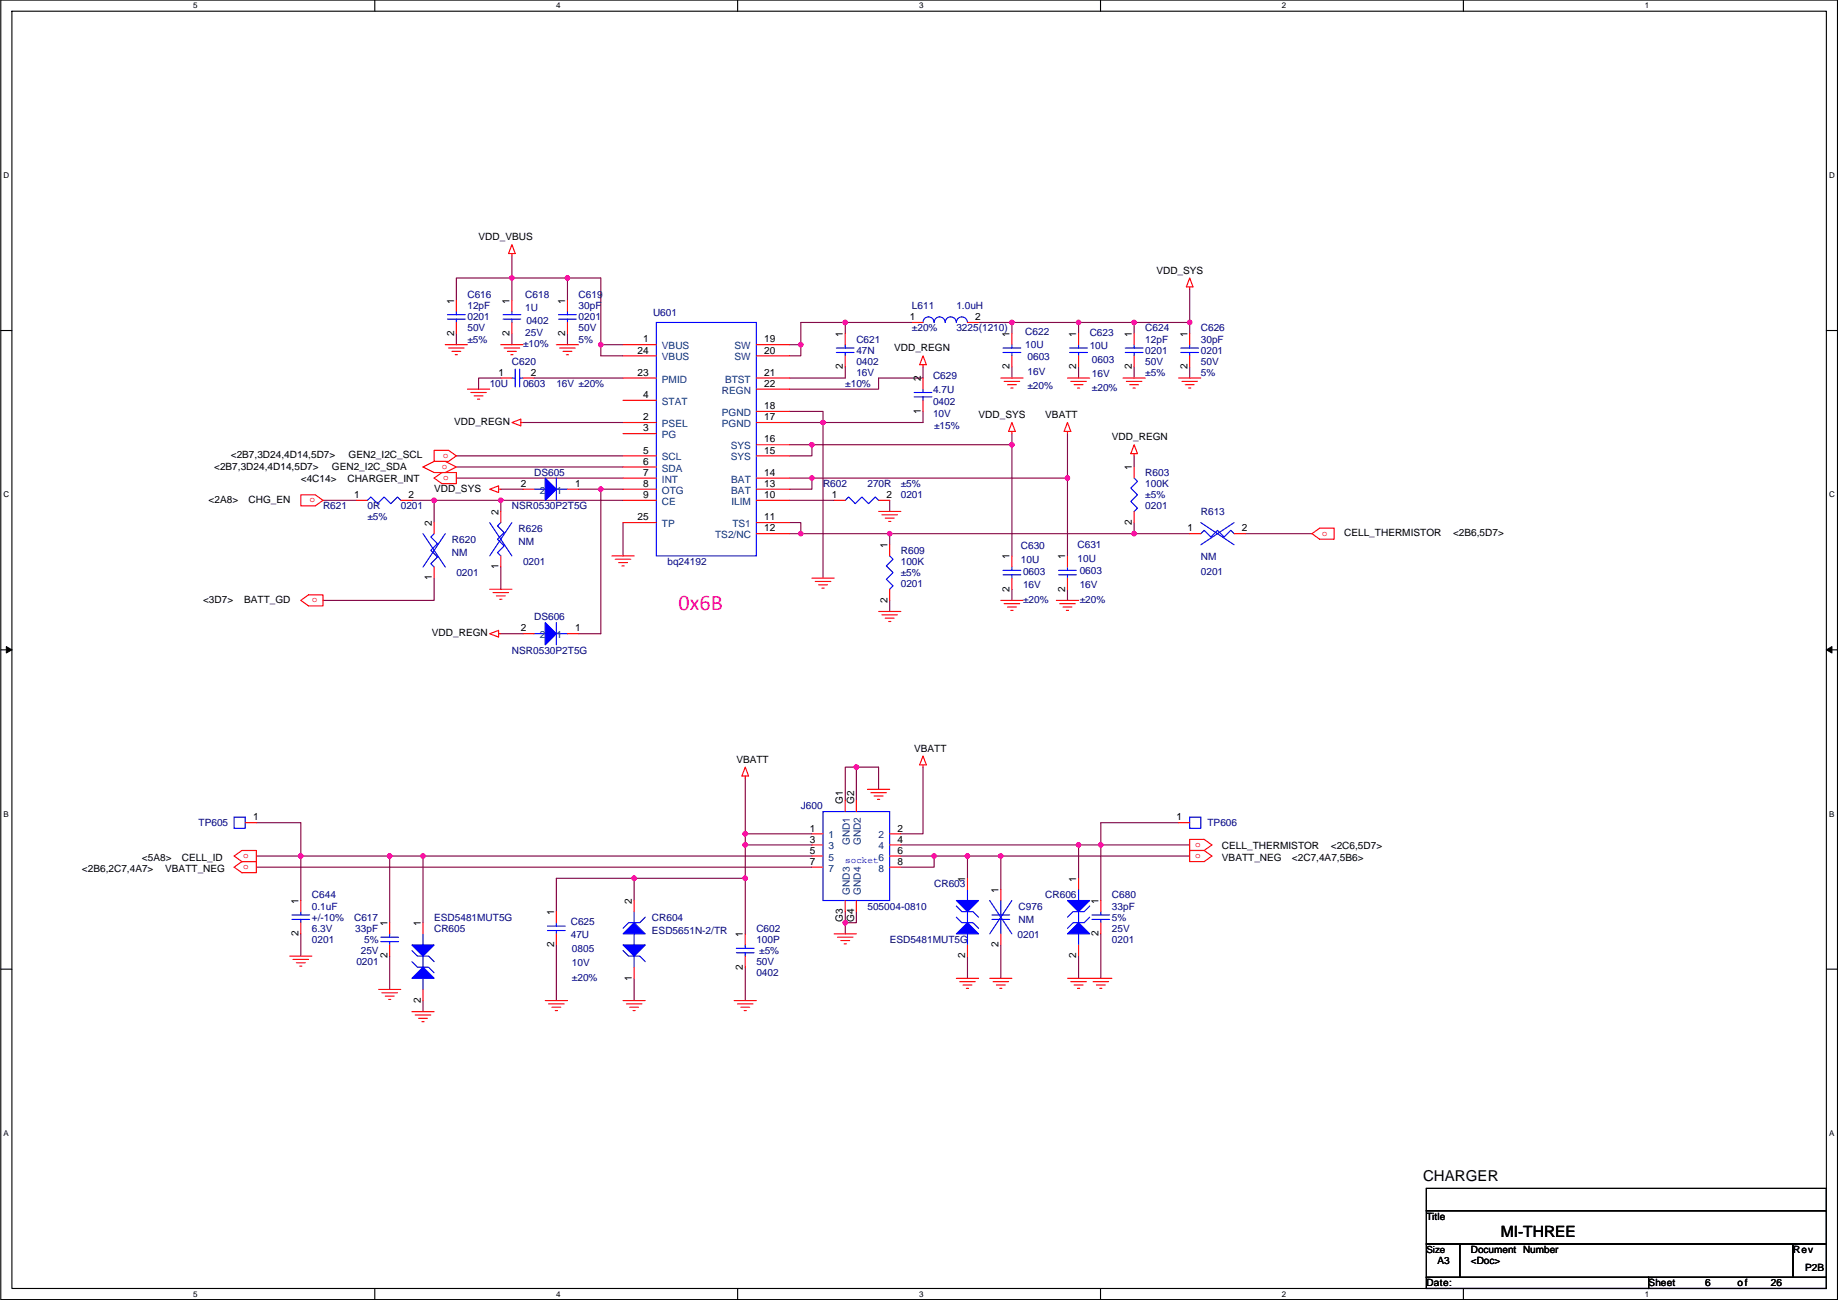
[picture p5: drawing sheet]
<svg xmlns="http://www.w3.org/2000/svg" width="420mm" height="297mm" viewBox="0 0 420 297" stroke-linecap="round" stroke-linejoin="round" font-family="sans-serif">
<path d="M.2 0h419.8v296.9h-419.8zM2.7 2.6h414.8v291.8h-414.8z" fill="none" stroke="#000" stroke-width=".25"/>
<g fill="#fff">
<path d="M44.2 .3h1v2h-1z"/>
<path d="M44.2 294.7h1v2h-1z"/>
</g>
<path d="M85.7 0v2.6M85.7 294.4v2.5" fill="none" stroke="#000" stroke-width=".25"/>
<g fill="#fff">
<path d="M127.1 .3h1v2h-1z"/>
<path d="M127.1 294.7h1v2h-1z"/>
</g>
<path d="M168.6 0v2.6M168.6 294.4v2.5" fill="none" stroke="#000" stroke-width=".25"/>
<g fill="#fff">
<path d="M210.1 .3h1v2h-1z"/>
<path d="M210.1 294.7h1v2h-1z"/>
</g>
<path d="M251.6 0v2.6M251.6 294.4v2.5" fill="none" stroke="#000" stroke-width=".25"/>
<g fill="#fff">
<path d="M293 .3h1v2h-1z"/>
<path d="M293 294.7h1v2h-1z"/>
</g>
<path d="M334.5 0v2.6M334.5 294.4v2.5" fill="none" stroke="#000" stroke-width=".25"/>
<g fill="#fff">
<path d="M376 .3h1v2h-1z"/>
<path d="M376 294.7h1v2h-1z"/>
<path d="M.8 39h1.3v2.1h-1.3z"/>
<path d="M418.1 39h1.3v2.1h-1.3z"/>
<path d="M.8 112h1.3v2h-1.3z"/>
<path d="M418.1 112h1.3v2h-1.3z"/>
</g>
<path d="M.2 75.5h2.5M417.5 75.5h2.5" fill="none" stroke="#000" stroke-width=".25"/>
<g fill="#fff">
<path d="M.8 185h1.2v2h-1.2z"/>
<path d="M418.1 185h1.2v2h-1.2z"/>
</g>
<path d="M.2 148.5h2.5M417.5 148.5h2.5" fill="none" stroke="#000" stroke-width=".25"/>
<path d="M1.4 147.7l1.3 .8-1.3 .7zM417.5 148.5l1.3-.8v1.5z" fill="#000" stroke="#000" stroke-width=".23"/>
<g fill="#fff">
<path d="M.8 257.9h1.2v2h-1.2z"/>
<path d="M418.1 257.9h1.2v2h-1.2z"/>
</g>
<path d="M.2 221.4h2.5M417.5 221.4h2.5M326.1 271.5h91.4v5.1h-91.4zM326.1 276.6h91.4v7.6h-91.4zM326.1 291.9h50.8v2.5h-50.8zM326.1 284.2h7.6v7.7h-7.6zM333.7 284.2h76.2v7.7h-76.2zM376.9 291.9h40.6v2.5h-40.6zM409.9 284.2h7.6v7.7h-7.6z" fill="none" stroke="#000" stroke-width=".25"/>
<g fill="none" stroke="#800040" stroke-width=".25">
<path d="M117 58.4v5.1h-12.7v5.1M104.3 76.2v2.6M117 76.2v2.6M129.7 76.2v2.6M129.7 63.5v5.1M129.7 63.5h-12.7v5.1M129.7 63.5h7.6v15.3M142.4 78.8h-5.1v2.5h5.1M183.1 78.8v2.5h-2.6M193.2 73.7v2.5M193.2 73.7h-10.1v5.1h-2.6M193.2 73.7h15.3"/>
<path d="M223.7 73.7h7.6M231.3 73.7h15.3M231.3 73.7v2.5M259.3 73.7v2.5M259.3 73.7h12.7v2.5M259.3 73.7h-12.7v2.5M272 66.1v7.6M114.5 86.4h-5.1v2.5M119.6 96.5h22.8M122.1 86.4h20.3M180.5 94h7.6v2.5M180.5 96.5h7.6"/>
<path d="M188.1 96.5v35.6M193.2 83.8v2.6h-12.7M211 94v2.5h-22.9M211 83.8v2.6h-10.2v2.5h-20.3M231.3 99.1v2.5M231.3 83.8v2.6M244 99.1v10.1M246.6 83.8v2.6M259.3 83.8v2.6M272 83.8v2.6M73.8 114.3h7.7M94.2 114.3h5"/>
<path d="M99.2 114.3v5.1M99.2 114.3h15.3M104.3 109.2h38.1M104.3 104.2h38.1M104.3 106.7h38.1M114.5 111.8h5.1M132.3 111.8h5v33h-5M137.3 111.8h5.1M142.4 119.4v7.6M142.4 114.3h-27.9v2.6M180.5 109.2h63.5M180.5 114.3h10.2"/>
<path d="M180.5 119.4h2.6v2.5M180.5 101.6h5.1M185.6 109.2v2.6h-5.1M203.4 114.3v2.6M231.3 101.6v25.4M231.3 101.6h-45.7v2.6h-5.1M244 109.2v17.8M259.3 104.2v2.5M259.3 119.4v2.5M99.2 132.1v5.1h-25.4M114.5 129.6v5M180.5 121.9h22.9"/>
<path d="M203.4 137.2v2.5M203.4 121.9h55.9M203.4 121.9v2.6M231.3 134.6v2.6M244 134.6v2.6M259.3 121.9h12.7M284.7 121.9h15.2M114.5 144.8h5.1M170.4 177.8v12.7M195.8 175.3h-2.6v7.6M211 175.3v15.2h-5.1M58.6 195.6h10.2"/>
<path d="M58.6 188h10.2v7.6M58.6 198.1h127M68.8 195.6v10.2M68.8 195.6h20.3M89.1 195.6v15.2M89.1 195.6h7.6M185.6 193.1h-15.2v7.6M185.6 195.6h-88.9v15.2M185.6 190.5h-15.2v2.6M200.8 180.4v-5.1h-5v7.6M205.9 193.1h40.7M205.9 195.6h7.6"/>
<path d="M221.2 195.6h-7.7v2.5h-7.6M221.2 195.6v5.1M221.2 195.6h7.6M246.6 193.1v7.6M246.6 193.1h5M251.6 193.1v12.7M251.6 193.1h20.4M269.4 188h-17.8v5.1M272 195.6h-43.2v7.6M68.8 213.4v5.1M89.1 218.5v7.6M127.2 215.9v12.7"/>
<path d="M145 200.7v5.1M145 200.7h25.4M145 200.7h-17.8v7.6M170.4 200.7v12.7M193.2 208.3v2.5M193.2 210.8v2.6M195.8 208.3v2.5h-2.6M221.2 218.5v5M228.8 215.9v7.6M246.6 218.5v5M251.6 213.4v10.1M96.7 228.6v2.6"/>
<path d="M145 223.5v5.1M170.4 221v7.6"/>
</g>
<g fill="#f0f" stroke="#f0f" stroke-width=".25">
<circle cx="170.3" cy="190.5" r=".5"/>
<circle cx="251.6" cy="193" r=".5"/>
<circle cx="246.5" cy="193" r=".5"/>
<circle cx="96.7" cy="195.6" r=".5"/>
<circle cx="89.1" cy="195.6" r=".5"/>
<circle cx="68.7" cy="195.6" r=".5"/>
<circle cx="137.3" cy="78.7" r=".5"/>
<circle cx="129.7" cy="63.5" r=".5"/>
<circle cx="117" cy="63.5" r=".5"/>
<circle cx="183" cy="78.7" r=".5"/>
<circle cx="193.2" cy="73.7" r=".5"/>
<circle cx="231.3" cy="73.7" r=".5"/>
<circle cx="246.5" cy="73.7" r=".5"/>
<circle cx="271.9" cy="73.7" r=".5"/>
<circle cx="259.2" cy="73.7" r=".5"/>
<circle cx="185.6" cy="101.6" r=".5"/>
<circle cx="231.3" cy="101.6" r=".5"/>
<circle cx="185.6" cy="109.2" r=".5"/>
<circle cx="244" cy="109.2" r=".5"/>
<circle cx="183" cy="121.9" r=".5"/>
<circle cx="203.4" cy="121.9" r=".5"/>
<circle cx="259.2" cy="121.9" r=".5"/>
<circle cx="193.2" cy="210.8" r=".5"/>
<circle cx="195.7" cy="175.3" r=".5"/>
<circle cx="170.3" cy="193" r=".5"/>
<circle cx="213.5" cy="195.6" r=".5"/>
<circle cx="221.1" cy="195.6" r=".5"/>
<circle cx="188.1" cy="96.5" r=".5"/>
<circle cx="228.8" cy="195.6" r=".5"/>
<circle cx="170.3" cy="200.7" r=".5"/>
<circle cx="144.9" cy="200.7" r=".5"/>
<circle cx="99.2" cy="114.3" r=".5"/>
<circle cx="114.5" cy="114.3" r=".5"/>
<circle cx="137.3" cy="111.8" r=".5"/>
</g>
<g fill="none" stroke="#f00" stroke-width=".25">
<path d="M117 55.9l.8 2h-1.5zM117 57.9v.5M101.8 78.8h5.1M102.5 79.5h3.6M104.3 68.6v2.5M104.3 73.7v2.5M114.5 78.8h5.1M115.2 79.5h3.6M117 68.6v2.5M117 73.7v2.5M127.2 78.8h5.1M127.9 79.5h3.6"/>
<path d="M129.7 68.6v2.5M129.7 73.7v2.5M142.4 78.8h7.6M172.9 78.8h7.6M193.2 76.2v2.6M208.5 73.7h2.5M221.2 73.7h2.5M231.3 76.2v2.6M246.6 76.2v2.6M259.3 76.2v2.6M272 65.6v.5M272 76.2v2.6"/>
<path d="M272 63.5l.7 2.1h-1.5zM103.3 80.3h2M104.1 81h.5M106.9 88.9h5M107.6 89.7h3.6M108.4 90.4h2M109.1 91.2h.6M114.5 86.4h2.5M116 80.3h2M116.8 81h.5M117 96.5l2.1-.7v1.5zM119.1 96.5h.5"/>
<path d="M119.6 86.4h2.5M128.7 80.3h2M129.5 81h.5M142.4 86.4h7.6M142.4 99.1h7.6M142.4 91.5h7.6M142.4 96.5h7.6M142.4 81.3h7.6M172.9 86.4h7.6M172.9 88.9h7.6M172.9 96.5h7.6M172.9 94h7.6"/>
<path d="M172.9 81.3h7.6M193.2 81.3v2.5M211 81.3l.8 2h-1.6zM211 83.3v.5M211 91.5v2.5M211 86.4v2.5M228.8 86.4h5.1M229.5 87.1h3.6M230.3 87.9h2M231.1 88.7h.5M231.3 98.6v.5M231.3 96.5l.8 2.1h-1.5z"/>
<path d="M231.3 81.3v2.5M244 86.4h5.1M244 98.6v.5M244 96.5l.8 2.1h-1.5zM244.8 87.1h3.5M245.5 87.9h2.1M246.3 88.7h.5M246.6 81.3v2.5M256.7 86.4h5.1M257.5 87.1h3.5M258.2 87.9h2.1M259 88.7h.5"/>
<path d="M259.3 81.3v2.5M269.4 86.4h5.1M270.2 87.1h3.5M270.9 87.9h2.1M271.7 88.7h.5M272 81.3v2.5M68.8 113.1h3.3l1.7 1.2-1.7 1.3h-3.3zM81.5 114.3h2.5M91.6 114.3h2.6M96.7 106.7l2.5-1.3h2.6l2.5 1.3-2.5 1.3h-2.6zM99.2 102.9h3.3l1.8 1.3-1.8 1.2h-3.3zM99.2 109.2l1.8-1.2h3.3v2.5h-3.3z"/>
<path d="M99.2 119.4v2.5M111.9 111.8l2.1-.8v1.5zM114 111.8h.5M114.5 116.9v2.5M119.6 111.8h2.5M129.7 111.8h2.6M142.4 106.7h7.6M142.4 104.2h7.6M142.4 109.2h7.6M142.4 111.8h7.6M142.4 114.3h7.6M142.4 119.4h7.6"/>
<path d="M172.9 101.6h7.6M172.9 111.8h7.6M172.9 114.3h7.6M172.9 119.4h7.6M172.9 104.2h7.6M172.9 109.2h7.6M190.7 114.3h2.5M200.8 116.9h5.1M200.8 114.3h2.6M201.6 117.6h3.6M202.4 118.4h2M203.1 119.1h.5"/>
<path d="M259.3 103.7v.5M259.3 106.7v2.5M259.3 116.9v2.5M259.3 101.6l.7 2.1h-1.5zM68.8 137.2l1.7-1.3h3.3v2.6h-3.3zM99.2 129.6v2.5M111.9 134.6h5.1M112.7 135.4h3.6M113.5 136.2h2M114.2 136.9h.5M114.5 127v2.6M139.9 127h5.1"/>
<path d="M140.6 127.8h3.6M141.4 128.5h2M142.2 129.3h.5M172.9 121.9h7.6M185.6 132.1h5.1M186.4 132.9h3.5M187.1 133.6h2.1M187.9 134.4h.5M200.8 139.7h5.1M203.4 124.5v2.5M203.4 134.6v2.6M228.8 137.2h5.1"/>
<path d="M229.5 137.9h3.6M230.3 138.7h2M231.1 139.5h.5M231.3 127v2.6M231.3 132.1v2.5M241.5 137.2h5.1M242.2 137.9h3.6M243 138.7h2M243.8 139.5h.5M244 127v2.6M244 132.1v2.5M272 121.9h2.5"/>
<path d="M282.1 121.9h2.6M299.9 121.9l1.8-1.2h3.3v2.5h-3.3zM111.9 144.8l2.1-.8v1.6zM114 144.8h.5M119.6 144.8h2.5M129.7 144.8h2.6M201.6 140.5h3.6M202.4 141.2h2M203.1 142h.5M170.4 177.3v.5M170.4 175.3l.7 2h-1.5zM211 172.7l.8 2.1h-1.6z"/>
<path d="M211 174.8v.5M53.5 195.6l1.8-1.3h3.3v2.6h-3.3zM53.5 198.1l1.8-1.2h3.3v2.5h-3.3zM56.1 188h2.5M185.6 190.5h2.5M185.6 193.1h2.5M185.6 195.6h2.5M185.6 198.1h2.5M193.2 182.9v2.5M195.8 182.9v2.5M198.3 180.4h5.1M199.1 181.1h3.5"/>
<path d="M199.8 181.9h2.1M200.6 182.6h.5M203.4 190.5h2.5M203.4 193.1h2.5M203.4 195.6h2.5M203.4 198.1h2.5M269.4 188h2.6M272 191.8h3.3l1.7 1.3-1.7 1.2h-3.3zM272 194.3h3.3l1.7 1.3-1.7 1.3h-3.3zM66.2 218.5h5.1M67 219.2h3.5M67.7 220h2.1"/>
<path d="M68.8 205.8v2.5M68.8 210.8v2.6M89.1 210.8v2.6M89.1 215.9v2.6M96.7 210.8v2.6M127.2 208.3v2.5M127.2 213.4v2.5M145 205.8v2.5M170.4 213.4v2.5M170.4 218.5v2.5M190.7 213.4h5.1M191.4 214.1h3.6"/>
<path d="M192.2 214.9h2M193 215.7h.5M193.2 205.8v2.5M195.8 205.8v2.5M221.2 200.7v2.5M221.2 215.9v2.6M228.8 203.2v2.6M228.8 213.4v2.5M246.6 200.7v2.5M246.6 215.9v2.6M251.6 205.8v2.5M251.6 210.8v2.6"/>
<path d="M68.5 220.7h.5M86.5 226.1h5.1M87.3 226.8h3.6M88.1 227.6h2M88.8 228.4h.5M94.2 231.2h5M94.9 231.9h3.6M95.7 232.7h2M96.4 233.4h.6M96.7 226.1v2.5M124.6 228.6h5.1M125.4 229.4h3.6"/>
<path d="M126.2 230.1h2M126.9 230.9h.5M142.4 228.6h5.1M143.2 229.4h3.5M143.9 230.1h2.1M144.7 230.9h.5M145 221v2.5M167.8 228.6h5.1M168.6 229.4h3.5M169.3 230.1h2.1M170.1 230.9h.5M218.6 223.5h5.1"/>
<path d="M219.4 224.3h3.5M220.1 225.1h2.1M220.9 225.8h.5M226.2 223.5h5.1M227 224.3h3.6M227.8 225.1h2M228.5 225.8h.5M244.8 224.3h3.5M245.5 225.1h2.1M246.3 225.8h.5M249.9 224.3h3.5M250.6 225.1h2.1"/>
<path d="M251.4 225.8h.5M254.2 223.5h-10.2"/>
</g>
<g fill="none" stroke="#00f" stroke-width=".25">
<path d="M102.3 71.9h4.1M102.3 72.9h4.1M104.3 71.1v.8M104.3 72.9v.8M115 71.9h4.1M115 72.9h4.1M117 71.1v.8M117 72.9v.8M127.7 71.9h4.1M127.7 72.9h4.1M129.7 71.1v.8M129.7 72.9v.8"/>
<path d="M150 73.7h22.9v53.3h-22.9zM191.2 79.5h4.1M193.2 78.8v.7M213.5 73.7a1.26 1.26 0 0 0-1.2-1.3 1.26 1.26 0 0 0-1.3 1.3M221.1 73.7a1.27 1.27 0 0 0-1.2-1.3 1.27 1.27 0 0 0-1.3 1.3 1.27 1.27 0 0 0-1.3-1.3 1.27 1.27 0 0 0-1.2 1.3 1.26 1.26 0 0 0-1.3-1.3 1.26 1.26 0 0 0-1.3 1.3M229.3 79.5h4.1M231.3 78.8v.7M244.5 79.5h4.1M246.6 78.8v.7M257.2 79.5h4.1M259.3 78.8v.7M269.9 79.5h4.1"/>
<path d="M272 78.8v.7M117 86.4h.8M117.8 84.3v4.1M118.8 84.3v4.1M118.8 86.4h.8M191.2 80.5h4.1M193.2 80.5v.8M209 90.7h4M209 89.7h4M211 90.7v.8M211 88.9v.8M229.3 80.5h4.1"/>
<path d="M231.3 80.5v.8M244.5 80.5h4.1M246.6 80.5v.8M257.2 80.5h4.1M259.3 80.5v.8M269.9 80.5h4.1M272 80.5v.8M84 114.3l.8-.7 1.5 1.5 1.5-1.5 1.5 1.5 1.6-1.5 .7 .7M111.9 119.4l5.1 7.6M114.5 119.4l-.8 .8 1.5 1.5-1.5 1.5 1.5 1.5-1.5 1.6 .8 .7M117 119.4l-5.1 7.6M122.1 111.8h2.5"/>
<path d="M127.2 109.2v5.1M127.2 111.8h2.5M193.2 114.3l.8-.7 1.5 1.5 1.5-1.5 1.6 1.5 1.5-1.5 .7 .7M259.3 109.2l.7 .8-1.5 1.5 1.5 1.6-1.5 1.5 1.5 1.5-.7 .8M274.5 119.4l7.6 5.1M282.1 119.4l-7.6 5.1M96.7 121.9l5.1 7.7M99.2 121.9l-.7 .8 1.5 1.5-1.5 1.6 1.5 1.5-1.5 1.5 .7 .8M101.8 121.9l-5.1 7.7M203.4 127l.7 .8-1.5 1.5 1.5 1.5-1.5 1.6 1.5 1.5-.7 .7M229.3 130.3h4.1M229.3 131.3h4.1"/>
<path d="M231.3 129.6v.7M231.3 131.3v.8M242 130.3h4.1M242 131.3h4.1M244 129.6v.7M244 131.3v.8M274.5 121.9l.8-.7 1.5 1.5 1.5-1.5 1.5 1.5 1.6-1.5 .7 .7M122.1 144.8h2.5M127.2 142.3v5M127.2 144.8h2.5M53.5 186.7h2.6v2.6h-2.6zM188.1 185.4h15.3v20.4h-15.3z"/>
<path d="M272 186.7h2.5v2.6h-2.5zM66.7 209.1h4.1M66.7 210.1h4.1M68.8 208.3v.8M68.8 210.1v.7M87 214.1h4.1M87 215.2h4.1M89.1 213.4v.7M89.1 215.2v.7M94.2 217.2l1.2 1.3h2.6l1.2 1.2M94.2 219.7l1.2 1.3h2.6l1.2 1.3M96.7 213.4v2.5"/>
<path d="M96.7 218.5v2.5M125.1 211.6h4.1M125.1 212.6h4.1M127.2 210.8v.8M127.2 212.6v.8M142.4 217.2l1.3 1.3h2.5l1.3 1.2M145 218.5v2.5M145 213.4v2.5M145 208.3v2.5M147.5 209.6l-1.3 1.2h-2.5l-1.3 1.3M168.3 216.7h4.1M168.3 217.7h4.1"/>
<path d="M170.4 215.9v.8M170.4 217.7v.8M218.6 209.6l1.3 1.2h2.5l1.3 1.3M218.6 207l1.3 1.3h2.5l1.3 1.3M221.2 213.4v2.5M221.2 203.2v2.6M221.2 208.3v2.5M226.2 205.8l5.1 7.6M226.7 209.1h4.1M226.7 210.1h4.1M228.8 205.8v3.3M228.8 210.1v3.3"/>
<path d="M231.3 205.8l-5.1 7.6M246.6 203.2v2.6M246.6 208.3v2.5M246.6 213.4v2.5M249.1 209.6l-1.3 1.2h-2.5l-1.3 1.3M249.1 207l-1.3 1.3h-2.5l-1.3 1.3M249.6 209.1h4.1M249.6 210.1h4.1M251.6 208.3v.8M251.6 210.1v.7M96.7 223.5v2.6"/>
</g>
<g fill="#00f" stroke="#00f" stroke-width=".25">
<path d="M94.2 215.9h5l-2.5 2.6z" fill-rule="evenodd"/>
<path d="M94.2 223.5l2.5-2.5 2.5 2.5z" fill-rule="evenodd"/>
<path d="M244 205.8h5.1l-2.5 2.5z" fill-rule="evenodd"/>
<path d="M246.6 210.8l2.5 2.6h-5.1z" fill-rule="evenodd"/>
<path d="M124.6 142.3l2.6 2.5-2.6 2.5z" fill-rule="evenodd"/>
<path d="M124.6 109.2l2.6 2.6-2.6 2.5z" fill-rule="evenodd"/>
<path d="M218.6 205.8h5.1l-2.5 2.5z" fill-rule="evenodd"/>
<path d="M218.6 213.4l2.6-2.6 2.5 2.6z" fill-rule="evenodd"/>
<path d="M142.4 215.9h5.1l-2.5 2.6z" fill-rule="evenodd"/>
<path d="M142.4 213.4l2.6-2.6 2.5 2.6z" fill-rule="evenodd"/>
</g>
<text font-size="5.1" fill="#f0f" x="155.1" y="139.5">0x6B</text>
<text font-size="3.6" x="343.1" y="282.6">MI-THREE</text>
<text font-size="3.4" x="325.3" y="269.8">CHARGER</text>
<g font-size="2.3">
<text x="109.4" y="54.9">VDD_VBUS</text>
<text x="264.3" y="62.5">VDD_SYS</text>
<text x="103.8" y="69.4" transform="rotate(-90 103.8 69.4)">1</text>
<text x="116.5" y="69.4" transform="rotate(-90 116.5 69.4)">1</text>
<text x="129.2" y="69.4" transform="rotate(-90 129.2 69.4)">1</text>
<text x="103.8" y="76.8" transform="rotate(-90 103.8 76.8)">2</text>
<text x="116.5" y="76.8" transform="rotate(-90 116.5 76.8)">2</text>
<text x="129.2" y="76.8" transform="rotate(-90 129.2 76.8)">2</text>
<text x="192.7" y="77" transform="rotate(-90 192.7 77)">1</text>
<text x="208" y="73.2">1</text>
<text x="222.9" y="73.2">2</text>
<text x="230.8" y="77" transform="rotate(-90 230.8 77)">1</text>
<text x="246" y="77" transform="rotate(-90 246 77)">1</text>
<text x="258.7" y="77" transform="rotate(-90 258.7 77)">1</text>
<text x="271.4" y="77" transform="rotate(-90 271.4 77)">1</text>
<text x="145.7" y="80.8">24</text>
<text x="147" y="78.2">1</text>
<text x="174.7" y="78.2">19</text>
<text x="174.7" y="80.8">20</text>
<text x="204.4" y="80.3">VDD_REGN</text>
<text x="114" y="85.9">1</text>
<text x="121.3" y="85.9">2</text>
<text x="145.7" y="85.9">23</text>
<text x="174.7" y="85.9">21</text>
<text x="174.7" y="88.4">22</text>
<text x="192.7" y="84.4" transform="rotate(-90 192.7 84.4)">2</text>
<text x="210.5" y="87.1" transform="rotate(-90 210.5 87.1)">2</text>
<text x="230.8" y="84.4" transform="rotate(-90 230.8 84.4)">2</text>
<text x="246" y="84.4" transform="rotate(-90 246 84.4)">2</text>
<text x="258.7" y="84.4" transform="rotate(-90 258.7 84.4)">2</text>
<text x="271.4" y="84.4" transform="rotate(-90 271.4 84.4)">2</text>
<text x="147" y="90.9">4</text>
<text x="174.7" y="93.5">18</text>
<text x="210.5" y="94.5" transform="rotate(-90 210.5 94.5)">1</text>
<text x="223.7" y="95.5">VDD_SYS</text>
<text x="238.9" y="95.5">VBATT</text>
<text x="103.8" y="97.1">VDD_REGN</text>
<text x="147" y="98.6">3</text>
<text x="147" y="96">2</text>
<text x="174.7" y="96">17</text>
<text x="174.7" y="101.1">16</text>
<text x="254.2" y="100.6">VDD_REGN</text>
<text x="48.9" y="107.5">&lt;2B7,3D24,4D14,5D7&gt;</text>
<text x="52.8" y="104.7">&lt;2B7,3D24,4D14,5D7&gt;</text>
<text x="75.9" y="107.5">GEN2_I2C_SDA</text>
<text x="79.7" y="104.7">GEN2_I2C_SCL</text>
<text x="147" y="106.2">6</text>
<text x="147" y="103.6">5</text>
<text x="174.7" y="103.6">15</text>
<text x="258.7" y="107.5" transform="rotate(-90 258.7 107.5)">1</text>
<text x="68.8" y="110">&lt;4C14&gt;</text>
<text x="79.4" y="110">CHARGER_INT</text>
<text x="81" y="113.8">1</text>
<text x="93.4" y="113.8">2</text>
<text x="99.2" y="112.3">VDD_SYS</text>
<text x="119.1" y="111.3">2</text>
<text x="131.5" y="111.3">1</text>
<text x="147" y="108.7">7</text>
<text x="147" y="111.3">8</text>
<text x="147" y="113.8">9</text>
<text x="174.7" y="113.8">10</text>
<text x="174.7" y="111.3">13</text>
<text x="174.7" y="108.7">14</text>
<text x="190.2" y="113.8">1</text>
<text x="202.6" y="113.8">2</text>
<text x="47.7" y="114.9">&lt;2A8&gt;</text>
<text x="56.8" y="114.9">CHG_EN</text>
<text x="114" y="117.6" transform="rotate(-90 114 117.6)">2</text>
<text x="145.7" y="118.9">25</text>
<text x="174.7" y="118.9">11</text>
<text x="258.7" y="119.9" transform="rotate(-90 258.7 119.9)">2</text>
<text x="98.7" y="120.2" transform="rotate(-90 98.7 120.2)">2</text>
<text x="174.7" y="121.4">12</text>
<text x="202.8" y="125.2" transform="rotate(-90 202.8 125.2)">1</text>
<text x="271.5" y="121.4">1</text>
<text x="283.9" y="121.4">2</text>
<text x="307.3" y="122.5">CELL_THERMISTOR</text>
<text x="332.2" y="122.5">&lt;2B6,5D7&gt;</text>
<text x="114" y="130.1" transform="rotate(-90 114 130.1)">1</text>
<text x="230.8" y="127.8" transform="rotate(-90 230.8 127.8)">1</text>
<text x="243.5" y="127.8" transform="rotate(-90 243.5 127.8)">1</text>
<text x="46.4" y="137.7">&lt;3D7&gt;</text>
<text x="55.8" y="137.7">BATT_GD</text>
<text x="98.7" y="132.6" transform="rotate(-90 98.7 132.6)">1</text>
<text x="202.8" y="137.7" transform="rotate(-90 202.8 137.7)">2</text>
<text x="230.8" y="135.2" transform="rotate(-90 230.8 135.2)">2</text>
<text x="243.5" y="135.2" transform="rotate(-90 243.5 135.2)">2</text>
<text x="98.7" y="145.3">VDD_REGN</text>
<text x="119.1" y="144.3">2</text>
<text x="131.5" y="144.3">1</text>
<text x="209" y="171.7">VBATT</text>
<text x="168.3" y="174.3">VBATT</text>
<text x="192.7" y="183.7" transform="rotate(-90 192.7 183.7)">G1</text>
<text x="195.2" y="183.7" transform="rotate(-90 195.2 183.7)">G2</text>
<text x="57.8" y="187.5">1</text>
<text x="185.1" y="190">1</text>
<text x="205.2" y="190">2</text>
<text x="268.9" y="187.5">1</text>
<text x="32.4" y="196.6">&lt;5A8&gt;</text>
<text x="41.6" y="196.6">CELL_ID</text>
<text x="185.1" y="192.5">3</text>
<text x="185.1" y="195.1">5</text>
<text x="185.1" y="197.6">7</text>
<text x="205.2" y="192.5">4</text>
<text x="205.2" y="195.1">6</text>
<text x="205.2" y="197.6">8</text>
<text x="279.3" y="194.1">CELL_THERMISTOR</text>
<text x="279.3" y="196.6">VBATT_NEG</text>
<text x="295.3" y="196.6">&lt;2C7,4A7,5B6&gt;</text>
<text x="304.2" y="194.1">&lt;2C6,5D7&gt;</text>
<text x="18.7" y="199.2">&lt;2B6,2C7,4A7&gt;</text>
<text x="37.8" y="199.2">VBATT_NEG</text>
<text x="220.6" y="201.4" transform="rotate(-90 220.6 201.4)">1</text>
<text x="228.2" y="204" transform="rotate(-90 228.2 204)">1</text>
<text x="246" y="201.4" transform="rotate(-90 246 201.4)">1</text>
<text x="68.2" y="206.5" transform="rotate(-90 68.2 206.5)">1</text>
<text x="126.7" y="209.1" transform="rotate(-90 126.7 209.1)">1</text>
<text x="144.4" y="206.5" transform="rotate(-90 144.4 206.5)">2</text>
<text x="251.1" y="206.5" transform="rotate(-90 251.1 206.5)">1</text>
<text x="68.2" y="213.9" transform="rotate(-90 68.2 213.9)">2</text>
<text x="88.6" y="211.6" transform="rotate(-90 88.6 211.6)">1</text>
<text x="96.2" y="211.6" transform="rotate(-90 96.2 211.6)">1</text>
<text x="169.8" y="214.1" transform="rotate(-90 169.8 214.1)">1</text>
<text x="192.7" y="210.6" transform="rotate(-90 192.7 210.6)">G3</text>
<text x="195.2" y="210.6" transform="rotate(-90 195.2 210.6)">G4</text>
<text x="251.1" y="213.9" transform="rotate(-90 251.1 213.9)">2</text>
<text x="88.6" y="219" transform="rotate(-90 88.6 219)">2</text>
<text x="126.7" y="216.5" transform="rotate(-90 126.7 216.5)">2</text>
<text x="169.8" y="221.5" transform="rotate(-90 169.8 221.5)">2</text>
<text x="220.6" y="219" transform="rotate(-90 220.6 219)">2</text>
<text x="228.2" y="216.5" transform="rotate(-90 228.2 216.5)">2</text>
<text x="246" y="219" transform="rotate(-90 246 219)">2</text>
<text x="144.4" y="224.1" transform="rotate(-90 144.4 224.1)">1</text>
<text x="96.2" y="229.2" transform="rotate(-90 96.2 229.2)">2</text>
<text x="326.1" y="278.7">Title</text>
<text x="336.2" y="286.3">Document Number</text>
<text x="409.9" y="286.3">Rev</text>
<text x="326.1" y="293.9">Date:</text>
<text x="328.6" y="288.8">A3</text>
<text x="336.2" y="288.8">&lt;Doc&gt;</text>
<text x="376.9" y="293.9">Sheet</text>
<text x="389.8" y="293.9">6</text>
<text x="397.2" y="293.9">of</text>
<text x="404.8" y="293.9">26</text>
<text x="412.7" y="290.4">P2B</text>
</g>
<g font-size="2.3" fill="#000080">
<text x="106.9" y="68.1">C616</text>
<text x="106.9" y="70.7">12pF</text>
<text x="120.1" y="68.1">C618</text>
<text x="120.1" y="71.2">1U</text>
<text x="132.3" y="68.1">C619</text>
<text x="132.3" y="70.7">30pF</text>
<text x="208.5" y="70.7">L611</text>
<text x="218.6" y="70.7">1.0uH</text>
<text x="106.9" y="73.2">0201</text>
<text x="106.9" y="75.7">50V</text>
<text x="120.1" y="76.8">25V</text>
<text x="120.3" y="74">0402</text>
<text x="132.3" y="73.2">0201</text>
<text x="132.3" y="75.7">50V</text>
<text x="149.3" y="72.2">U601</text>
<text x="208.5" y="75.7">±20%</text>
<text x="218.6" y="75.7">3225(1210)</text>
<text x="234.4" y="76.5">C622</text>
<text x="249.1" y="76.8">C623</text>
<text x="261.8" y="75.7">C624</text>
<text x="274.5" y="75.7">C626</text>
<text x="106.9" y="78.3">±5%</text>
<text x="117" y="83.4">C620</text>
<text x="119.6" y="79.3">±10%</text>
<text x="132.3" y="78.3">5%</text>
<text x="195.8" y="78.3">C621</text>
<text x="195.8" y="80.8">47N</text>
<text x="195.8" y="83.4">0402</text>
<text x="234.4" y="79.5">10U</text>
<text x="234.9" y="82.3">0603</text>
<text x="249.1" y="79.8">10U</text>
<text x="249.6" y="82.8">0603</text>
<text x="261.8" y="78.3">12pF</text>
<text x="261.8" y="80.8">0201</text>
<text x="261.8" y="83.4">50V</text>
<text x="274.5" y="78.3">30pF</text>
<text x="274.5" y="80.8">0201</text>
<text x="274.5" y="83.4">50V</text>
<text x="111.9" y="88.4">10U</text>
<text x="119.6" y="88.4">0603</text>
<text x="127.2" y="88.4">16V ±20%</text>
<text x="193.2" y="88.4">±10%</text>
<text x="195.8" y="85.9">16V</text>
<text x="213.3" y="86.7">C629</text>
<text x="213.3" y="89.7">4.7U</text>
<text x="234.9" y="85.6">16V</text>
<text x="234.9" y="88.9">±20%</text>
<text x="249.6" y="86.1">16V</text>
<text x="249.6" y="89.4">±20%</text>
<text x="261.8" y="85.9">±5%</text>
<text x="274.5" y="85.9">5%</text>
<text x="213.3" y="92.5">0402</text>
<text x="213.3" y="95.3">10V</text>
<text x="213.5" y="98.1">±15%</text>
<text x="122.1" y="108.8">DS605</text>
<text x="188.1" y="111.3">R602</text>
<text x="198.3" y="111.3">270R</text>
<text x="205.9" y="111.3">±5%</text>
<text x="205.9" y="113.8">0201</text>
<text x="261.8" y="108.8">R603</text>
<text x="261.8" y="111.3">100K</text>
<text x="261.8" y="113.8">±5%</text>
<text x="73.8" y="116.4">R621</text>
<text x="84" y="116.4">0R</text>
<text x="84" y="118.9">±5%</text>
<text x="91.6" y="116.4">0201</text>
<text x="117" y="116.4">NSR0530P2T5G</text>
<text x="261.8" y="116.4">0201</text>
<text x="274.5" y="117.6">R613</text>
<text x="103.3" y="124">R620</text>
<text x="118.5" y="121.5">R626</text>
<text x="118.5" y="124.5">NM</text>
<text x="233.4" y="125.5">C630</text>
<text x="246.3" y="125.3">C631</text>
<text x="103.3" y="127">NM</text>
<text x="104.3" y="131.6">0201</text>
<text x="119.6" y="129.1">0201</text>
<text x="152.6" y="129.1">bq24192</text>
<text x="205.9" y="126.5">R609</text>
<text x="205.9" y="129.1">100K</text>
<text x="205.9" y="131.6">±5%</text>
<text x="233.4" y="128.6">10U</text>
<text x="233.9" y="131.4">0603</text>
<text x="246.3" y="128.3">10U</text>
<text x="246.8" y="131.1">0603</text>
<text x="274.5" y="128.1">NM</text>
<text x="274.5" y="131.4">0201</text>
<text x="205.9" y="134.2">0201</text>
<text x="233.9" y="134.4">16V</text>
<text x="233.9" y="137.7">±20%</text>
<text x="246.8" y="134.4">16V</text>
<text x="246.8" y="137.7">±20%</text>
<text x="122.1" y="141.8">DS606</text>
<text x="117" y="149.4">NSR0530P2T5G</text>
<text x="183.1" y="185">J600</text>
<text x="45.4" y="188.8">TP605</text>
<text x="276" y="188.8">TP606</text>
<text x="213.5" y="202.7">CR603</text>
<text x="71.3" y="205.3">C644</text>
<text x="71.3" y="207.8">0.1uF</text>
<text x="198.3" y="207.8">505004-0810</text>
<text x="232.8" y="207.8">C976</text>
<text x="238.9" y="205.3">CR606</text>
<text x="254.2" y="205.3">C680</text>
<text x="254.2" y="207.8">33pF</text>
<text x="71.3" y="215.4">0201</text>
<text x="71.3" y="212.9">6.3V</text>
<text x="71.3" y="210.4">+/-10%</text>
<text x="81" y="210.4">C617</text>
<text x="81.2" y="212.9">33pF</text>
<text x="83.2" y="215.4">5%</text>
<text x="99.2" y="212.9">CR605</text>
<text x="99.2" y="210.4">ESD5481MUT5G</text>
<text x="130.5" y="211.4">C625</text>
<text x="130.5" y="214.4">47U</text>
<text x="149" y="210.4">CR604</text>
<text x="149" y="213.4">ESD5651N-2/TR</text>
<text x="172.9" y="212.9">C602</text>
<text x="172.9" y="215.4">100P</text>
<text x="203.4" y="215.4">ESD5481MUT5G</text>
<text x="232.6" y="214.4">0201</text>
<text x="232.8" y="210.9">NM</text>
<text x="254.2" y="215.4">0201</text>
<text x="254.2" y="212.9">25V</text>
<text x="254.2" y="210.4">5%</text>
<text x="81.5" y="220.5">0201</text>
<text x="82.5" y="218">25V</text>
<text x="130.7" y="217.5">0805</text>
<text x="130.7" y="220.8">10V</text>
<text x="172.9" y="220.5">50V</text>
<text x="173.5" y="218">±5%</text>
<text x="130.7" y="224.1">±20%</text>
<text x="172.9" y="223.1">0402</text>
</g>
<g font-size="2.3" fill="#004080">
<text x="151.3" y="79.8">VBUS</text>
<text x="151.3" y="82.3">VBUS</text>
<text x="167.9" y="79.8">SW</text>
<text x="167.9" y="82.3">SW</text>
<text x="151.3" y="87.4">PMID</text>
<text x="165" y="90">REGN</text>
<text x="165.7" y="87.4">BTST</text>
<text x="151.3" y="92.5">STAT</text>
<text x="165" y="95">PGND</text>
<text x="151.3" y="100.1">PG</text>
<text x="151.3" y="97.6">PSEL</text>
<text x="165" y="97.6">PGND</text>
<text x="151.3" y="107.7">SDA</text>
<text x="151.3" y="105.2">SCL</text>
<text x="167.1" y="102.7">SYS</text>
<text x="167.1" y="105.2">SYS</text>
<text x="123.4" y="112.8">2</text>
<text x="127.2" y="112.8">1</text>
<text x="151.3" y="110.3">INT</text>
<text x="151.3" y="112.8">OTG</text>
<text x="167.2" y="112.8">BAT</text>
<text x="167.2" y="110.3">BAT</text>
<text x="151.3" y="115.4">CE</text>
<text x="167.2" y="115.4">ILIM</text>
<text x="151.3" y="120.4">TP</text>
<text x="163.5" y="123">TS2/NC</text>
<text x="167.4" y="120.4">TS1</text>
<text x="123.4" y="145.8">2</text>
<text x="127.2" y="145.8">1</text>
<text x="189.4" y="191.6">1</text>
<text x="200.8" y="191.6">2</text>
<text x="189.4" y="194.1">3</text>
<text x="189.4" y="196.6">5</text>
<text x="194.3" y="193.1" transform="rotate(-90 194.3 193.1)">GND1</text>
<text x="196.8" y="193.1" transform="rotate(-90 196.8 193.1)">GND2</text>
<text x="200.8" y="194.1">4</text>
<text x="200.8" y="196.6">6</text>
<text x="189.4" y="199.2">7</text>
<text x="200.8" y="199.2">8</text>
<text x="194.3" y="204.5" transform="rotate(-90 194.3 204.5)">GND3</text>
<text x="196.8" y="204.5" transform="rotate(-90 196.8 204.5)">GND4</text>
</g>
<text font-size="2.2" x="326.1" y="286.2">Size</text>
<g font-size="2.1" fill="#f00">
<text x="101" y="107.1">o</text>
<text x="102.5" y="103.7" transform="rotate(180 102.5 103.7)">o</text>
<text x="72.1" y="113.8" transform="rotate(180 72.1 113.8)">o</text>
<text x="101.3" y="109.7">o</text>
<text x="303.5" y="121.5" transform="rotate(180 303.5 121.5)">o</text>
<text x="72.6" y="136.7" transform="rotate(180 72.6 136.7)">o</text>
<text x="55.6" y="196">o</text>
<text x="273.2" y="193.5">o</text>
<text x="273.2" y="196">o</text>
<text x="55.6" y="198.6">o</text>
</g>
<text font-size="2.1" fill="#00f" x="193.2" y="197.3">socket</text>
<g font-size="1.8">
<text x="44.2" y="1.9">5</text>
<text x="127.1" y="1.9">4</text>
<text x="210.1" y="1.9">3</text>
<text x="293" y="1.9">2</text>
<text x="376" y="1.9">1</text>
<text x=".8" y="40.7">D</text>
<text x="418.1" y="40.7">D</text>
<text x=".8" y="113.6">C</text>
<text x="418.1" y="113.6">C</text>
<text x=".8" y="186.6">B</text>
<text x="418.1" y="186.6">B</text>
<text x=".8" y="259.5">A</text>
<text x="418.1" y="259.5">A</text>
<text x="44.2" y="296.3">5</text>
<text x="127.1" y="296.3">4</text>
<text x="210.1" y="296.3">3</text>
<text x="293" y="296.3">2</text>
<text x="376" y="296.3">1</text>
</g>
</svg>
